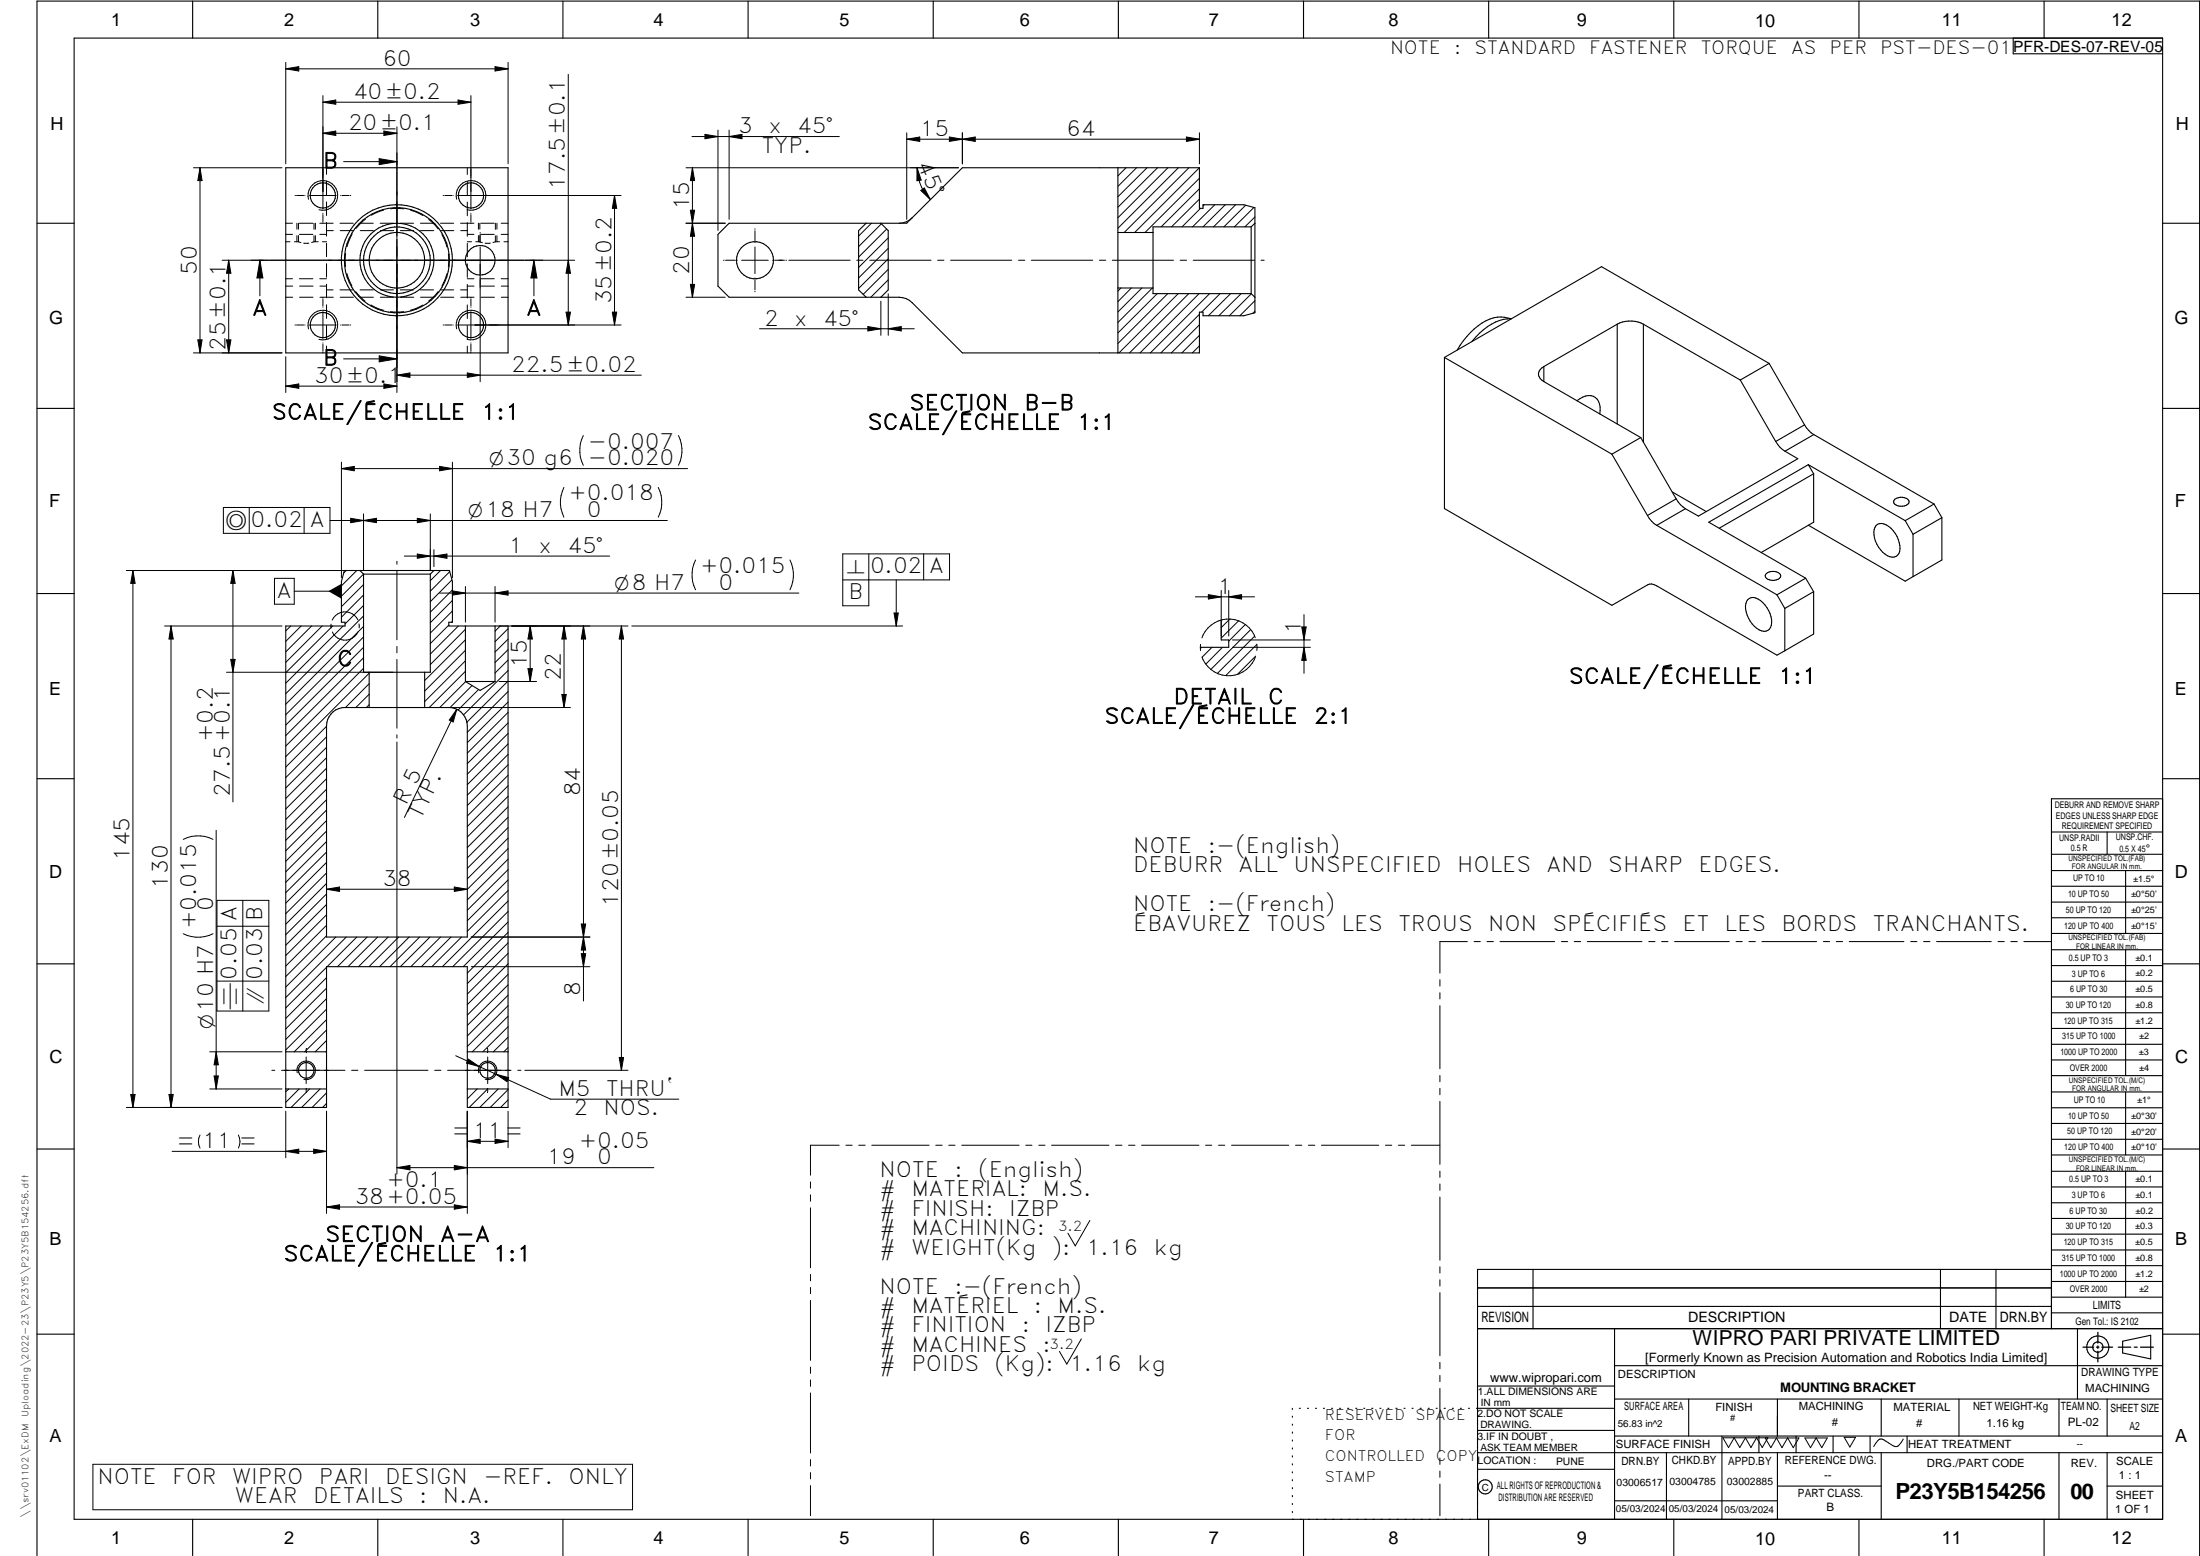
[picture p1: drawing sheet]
<svg xmlns="http://www.w3.org/2000/svg" width="594mm" height="420mm" viewBox="0 0 594 420" stroke-linecap="round" stroke-linejoin="round" font-family="sans-serif">
<g fill="none" stroke="#000" stroke-width=".3">
<path d="M20 10.3h564v400h-564zM52 .3v10M102 .3v10M152 .3v10M202 .3v10M252 .3v10M302 .3v10M352 .3v10M402 .3v10M452 .3v10M502 .3v10M543.6 10.3v4.2h40.4"/>
<path d="M552 .3v10M77.2 45.3h60v50h-60zM301.9 45.3v50M10 60.3h10M196.9 60.3h45.9a4.9 4.9 0 0 0 3.5-1.5l13.6-13.5h64v11h1v-1h11l3 .8v28.4l-3 .8h-11v-1h-1v11h-64l-13.6-13.6a4.9 4.9 0 0 0-3.5-1.4h-45.9l-3-3v-14zM233.9 60.3l-2 2v16l2 2M237.9 60.3l2 2v16l-2 2M301.9 62.8h9.5M301.9 77.8h9.5M337.9 61.3h-26.5v18h26.5M337.9 61.3v18M337.9 79.3l1 1"/>
<path d="M338.9 60.3l-1 1M584 60.3h10M390.1 96.5l42.4-24.5 45.2 26.1M390.1 96.5l45.2 26.1M390.1 96.5v40.8l45.2 26.1 9.6-5.5a2.3 2.3 0 0 1 2.5 .3l32.4 18.7 2.2-1.2M408 86.1a11.8 11.8 0 0 0-8.5 3.9l-2 2.2M408.1 86.1a9.6 9.6 0 0 0-10 2.7l-2.9 3.2-1.7 2.5M416.9 99a2.15 2.15 0 0 0-1.5 2 2.15 2.15 0 0 0 1.5 2M416.9 99v4M436.7 87.5l-19.8 11.5M436.7 87.5v27M443.8 87.5l26.1 15.1"/>
<path d="M443.8 87.5a7.7 7.7 0 0 0-7.1 0M443.8 87.5v31.9M477.7 98.1l-7.8 4.5M477.7 98.1l9.6 16.6M10 110.3h10M416.9 103l26.2 15.2M425.8 108.2a4.2 4.2 0 0 1 5-.8 4.5 4.5 0 0 1 1.2 4.4M443.1 118.2l-7.8 4.4M443.1 118.2l9.5 16.5M469.9 102.6l9.6 16.6M479.5 119.2a6.6 6.6 0 0 0 2.5 2.6M487.3 114.7l-7.8 4.5"/>
<path d="M487.3 114.7a7.5 7.5 0 0 0 2.5 2.6M489.8 117.3l32.5 18.8M489.8 117.3l-7.8 4.5M584 110.3h10M435.3 122.6l9.6 16.6M444.9 139.2a7.2 7.2 0 0 0 2.5 2.7M451.6 132.8l9.1 5.3M452.6 134.7a7.2 7.2 0 0 0 2.5 2.7M452.6 134.7l-7.7 4.5M455.1 137.4l-7.7 4.5M482 121.8l3.5 2.1-26.9 15.5-3.5-2M488.3 125.5l26.2 15.1"/>
<path d="M488.3 125.5l-26.9 15.5 26.2 15.1M488.3 125.5l1.4 2.4M489.7 127.9v13.1l-14.1 8.2M489.7 127.9l-25.4 14.7M513.7 134.3h-.6a1.81 1.81 0 0 0-1.8 1.2 2.21 2.21 0 0 0 3 1.1 1.24 1.24 0 0 0 1.1-1.4 2.08 2.08 0 0 0-1.7-.9M522.3 136.1l2.1 3.7M522.3 136.1l-7.8 4.5M524.4 139.8v11.4l-7.8 4.5M524.4 139.8l-7.8 4.5M97.2 154.1l1 .9M98.2 155h18M98.2 155v26.5h18v-26.5"/>
<path d="M117.2 154.1l-1 .9M447.4 141.9l32.4 18.7M477 154.9a2.86 2.86 0 0 1 3.8 .3 1.41 1.41 0 0 1-1.7 1.5h-.6a1.81 1.81 0 0 1-1.8-1.2zM487.6 156.1l-7.8 4.5M487.6 156.1l2.1 3.7M488.3 141.8l26.2 15.1 2.1-1.2M489.7 159.8v11.4l-7.7 4.5M489.7 159.8l-7.7 4.5M506.6 141.9a2.53 2.53 0 0 1 3.4 .3 7.1 7.1 0 0 1 2.8 7.2 2.29 2.29 0 0 1-3.7 .2 6.8 6.8 0 0 1-2.8-7.2zM514.5 140.6l2.1 3.7M516.6 144.3v11.4M10 160.3h10"/>
<path d="M77.2 169h16v-1h-1v-11l.8-2.9h28.4l.8 2.9v11h-1v1h16v130h-11v-38h-38v38h-11zM125.7 169v15M133.7 169v15M329.8 167.4v5.4h2v2h-7.7M472 161.9a2.41 2.41 0 0 1 3.4 .2 6.9 6.9 0 0 1 2.7 7.3 2.03 2.03 0 0 1-3 .7 7.5 7.5 0 0 1-3.6-7.1zM479.8 160.6l2.2 3.7M482 164.3v11.4M584 160.3h10M90 192.2a5.2 5.2 0 0 1 3.2-1.1h28a4.9 4.9 0 0 1 5 4.9v57h-38v-57a5 5 0 0 1 1.8-3.8zM99.7 181.5v9.6M114.7 181.5v9.6M125.7 184h8"/>
<path d="M133.7 184l-4 2.4-4-2.4M10 210.3h10M584 215.7h-30v143.1M584 210.3h10M554 224.7h30M554 230.7h30M554 235.1h30M554 239.3h30M569 224.7v6M574 235.1v17M554 243.6h30M554 247.8h30"/>
<path d="M554 252.1h30M554 256.5h30M574 256.5v33.9M10 260.3h10M554 260.7h30M554 265h30M554 269.2h30M554 273.5h30M554 277.7h30M584 260.3h10M77.2 294h11M77.2 284h11"/>
<path d="M126.2 294h11M126.2 284h11M554 282h30M554 286.2h30M554 290.4h30M554 294.9h30M554 299.1h30M574 294.9v17M10 310.3h10M554 303.4h30M554 307.6h30M554 311.9h30"/>
<path d="M554 316.3h30M574 316.3v34M584 310.3h10M554 320.5h30M554 324.8h30M554 329h30M554 333.2h30M554 337.5h30M399 358.8h185M399 352.8h155M399 347.8h155M414 342.8v16"/>
<path d="M436 358.8v51.5M524 342.8v16M539 342.8v16M554 341.8h30M554 346h30M554 350.3h30M554 354.5h30M554 342.8h-155v67.5M561 358.8v19M10 360.3h10M399 374.3h37M436 368.8h148"/>
<path d="M436 377.8h148M456 377.8v10M480 377.8v10M508 377.8v10M529 377.8v10M556 377.8v10M569 377.8v10M573.2 362.2l7.6-1.6v6.3l-7.6-1.6zM584 360.3h10M349 380.3v.3M349 382.4v.3M349 384.6v.3"/>
<path d="M349 386.7v.3M349 388.8v.3M349 391v.3M349 393.1v.3M349 395.3v.3M349 397.4v.3M349 399.5v.3M350.9 380.3h.2M353.1 380.3h.2M355.2 380.3h.3M357.4 380.3h.3M359.6 380.3h.3"/>
<path d="M361.7 380.3h.3M363.9 380.3h.3M366.1 380.3h.3M368.3 380.3h.2M370.4 380.3h.3M372.6 380.3h.3M374.8 380.3h.3M376.9 380.3h.4M379.1 380.3h.3M381.3 380.3h.3M383.4 380.3h.4M385.6 380.3h.3"/>
<path d="M387.8 380.3h.3M390 380.3h.3M392.2 380.3h.3M394.3 380.3h.3M396.5 380.3h.3M398.7 380.3h37.3M399 386.2h37M399 396.7h37M436 387.8h148M450 392.3v18M465 387.8v22.5M475 387.8v4.5"/>
<path d="M480 392.3v18M485 387.8v4.5M495 387.8v4.5M505 387.8v4.5M508 392.3v18M515 387.8v4.5M556 392.3v18M569 392.3v18M584 392.3h-185M52 410.3v9.7M102 410.3v9.7M152 410.3v9.7"/>
<path d="M202 410.3v9.7M252 410.3v9.7M302 410.3v9.7M349 401.7v.3M349 403.8v.4M349 406v.3M349 408.1v.3M352 410.3v9.7M402 410.3v9.7M436 405.3h44M452 410.3v9.7M480 401.3h28"/>
<path d="M502 410.3v9.7M552 410.3v9.7M569 401.3h15M10 420v-419.7h584v419.7"/>
<circle cx="87.2" cy="52.8" r="3.4"/>
<circle cx="127.2" cy="52.8" r="3.4"/>
<circle cx="107.2" cy="70.3" r="10"/>
<circle cx="107.2" cy="70.3" r="15"/>
<circle cx="107.2" cy="70.3" r="7.5"/>
<circle cx="107.2" cy="70.3" r="9"/>
<circle cx="107.2" cy="70.3" r="14.2"/>
<circle cx="129.7" cy="70.3" r="4"/>
<circle cx="203.9" cy="70.3" r="5"/>
<circle cx="87.2" cy="87.8" r="3.4"/>
<circle cx="127.2" cy="87.8" r="3.4"/>
<circle cx="82.7" cy="289" r="2.11"/>
<circle cx="131.7" cy="289" r="2.1"/>
<circle cx="566.5" cy="363.8" r="2.99"/>
<circle cx="566.5" cy="363.7" r="1.41"/>
<circle cx="401.1" cy="401.5" r="1.9"/>
</g>
<path d="M566.5 359.7v3M562.5 363.8h2.9M566.1 363.8h.7M566.5 363.4v.7M566.5 364.9v2.8M567.6 363.8h2.9M572 363.8h3.4M576.3 363.8h.8M578 363.8h3.5" fill="none" stroke="#000" stroke-width=".34"/>
<g fill="none" stroke="#000" stroke-width=".27">
<path d="M77.2 18.6l3.5-.6v1.2zM77.2 18.6h60M77.2 16.8v27.4M133.7 18l3.5 .6-3.5 .6zM137.2 16.8v27.4M87.2 27.6l3.5-.6v1.2zM87.2 36l3.5-.6v1.2zM87.2 27.6h40M87.2 25.8v30.6M87.2 36h20M103.7 35.4l3.5 .6-3.5 .6zM107.2 34.2v71.8"/>
<path d="M123.7 27l3.5 .6-3.5 .6zM127.2 25.8v30.6M153.5 20.1v67.7M186.9 36.9h39.7M190.4 36.3l3.5 .6-3.5 .6zM193.9 35.1v27.1M196.9 36.9l3.5-.6v1.2zM196.9 35.1v24.1M244.8 37.6l3.6-.6v1.2zM244.8 37.6h79.1M244.8 35.9v23.3M256.4 37l6.9 1.2v-1.2l-6.9 1.2z"/>
<path d="M259.9 35.9v8.3M320.4 37l3.5 .6-3.5 .6zM323.9 35.9v8.3M52.2 45.3h24M54 45.3v50M54 45.3l.6 3.5h-1.2zM79.7 52.8h.1M80.1 52.8h1.9M82.3 52.8h.1M83.3 53.8a4 4 0 0 1 3.5-5 4 4 0 0 1 4.4 4.3 4 4 0 0 1-5.1 3.5M83.6 52.8h7.2M87.2 57.6v.1"/>
<path d="M87.2 58v1.9M88.2 45.3v1.8M88.2 49v3.6M88.2 54.5v3.7M92 52.8h.1M92.4 52.8h1.9M92.8 43.6h14.4M94.6 52.8h.1M98.7 59.1l-2.6 2.6M102.4 42.8l4.8 .8-4.8 .8zM103.6 56.8l-2 .6-1.4 .7M109 56.4h-3.6"/>
<path d="M110.9 56.8l1.2 .4 2.1 1M115.8 59.2l1.4 1.3 1.1 1.3M119.7 52.8h.1M120.1 52.8h1.9M122.3 52.8h.1M123.3 53.8a4 4 0 0 1 3.5-5 4 4 0 0 1 4.4 4.3 4 4 0 0 1-5.1 3.5M123.6 52.8h44.1M126.2 45.3v1.8M126.2 49v3.7M126.2 54.6v3.7M127.2 57.6v.1M127.2 58v1.9"/>
<path d="M165.9 52.8l.6 3.5h-1.2zM165.9 52.8v35M185.2 45.3h73.6M186.4 56.8h1.2l-.6 3.5zM187 45.3v35M187 45.3l.6 3.5h-1.2zM245.3 59.8l-.5 .5h-.6M245.5 59.6l-.1 .1M245.8 59.4l-.1 .1M246.3 58.8l-.4 .4M247.6 45.3a12.4 12.4 0 0 0 3.6 8.6M247.6 45.3l1.1 3.3-1.1 .2z"/>
<path d="M248.7 51.4l.9-.6 1.6 3.1zM304.1 45.3l-2.2 2.2M306.9 45.3l-5 5M309.7 45.3l-7.8 7.8M312.6 45.3l-10.7 10.7M315.4 45.3l-13.5 13.5M318.2 45.3l-16.3 16.3M321 45.3l-17.4 17.5M323.9 45.3l-17.5 17.5M323.9 48.1l-14.7 14.7M323.9 51l-10.3 10.3M323.9 53.8l-7.5 7.5"/>
<path d="M324.2 56.3l-5 5M325.2 55.3l-.3 .3M328 55.3l-6 6M330.9 55.3l-6 6M333.7 55.3l-6 6M336.4 55.4l-5.9 5.9M338.6 56l-5.3 5.3M338.9 58.6l-2.7 2.7M60 70.3h95.2M61.8 70.3l.6 3.5h-1.2zM61.8 70.3v25M70.2 70.3l.8 4.8h-1.6z"/>
<path d="M70.2 70.3v9.6M77.2 75.3h1.8M77.2 65.3h1.1M77.2 60.3h1.8M77.2 77.3h1.8M77.2 63.3h1.8M79.5 65.3h1.1M80.2 60.3v1.6M80.2 63.6v1.7M80.6 60.3v1.6M80.6 63.6v1.7M80.6 65.3l.7 .2"/>
<path d="M80.8 75.3h3.7M80.8 60.3h3.7M80.8 63.3h3.7M80.9 77.3h3.6M82 65.7h1.4M84.8 65.3h1.1M84.8 65.3l-.6 .2M84.8 60.3v1.6M84.8 63.7v1.6M85.2 60.3v1.6M85.2 63.6v1.7M86.4 75.3h1.8"/>
<path d="M86.4 60.3h3.6M86.4 63.3h1.8M86.4 77.3h1.8M87.1 65.3h1.1M87.2 60.2v.1M88.2 60.1v3.7M88.2 65.7v3.6M88.2 71.2v3.6M88.2 76.8v3.6M88.2 62.3h1.8M88.2 78.3h1.8M91.8 78.3h3.6"/>
<path d="M91.8 60.3h3.6M91.9 62.3h3.5M93.3 68.4v3.6M93.7 73.9l1.3 3.3M95.1 63.2l-1.4 3.4M96 78.7l2.6 2.6M97.2 78.3h3.6M97.2 60.3h3.6M97.3 62.3h3.5M102.7 78.3h3.5M102.7 60.3h3.5M102.7 62.3h3.6"/>
<path d="M108.1 78.3h3.6M108.1 60.3h3.6M108.1 62.3h3.6M113.5 78.3h3.6M113.5 60.3h3.6M113.6 62.3h3.5M118.3 78.8l-1.1 1.3-1.5 1.2M118.9 78.3h3.6M118.9 60.3h3.6M119 62.3h3.5M119.3 63.4l1.4 3.3M120.7 73.9l-1.4 3.3"/>
<path d="M121.1 68.5v3.6M124.4 78.3h1.8M124.4 60.3h3.6M124.4 62.3h1.8M126.2 75.3h1.8M126.2 65.3h1.1M126.2 60.1v3.7M126.2 65.7v3.6M126.2 71.2v3.7M126.2 76.8v3.7M126.2 63.3h1.8M126.2 77.3h1.8"/>
<path d="M127.2 60.2v.1M128.5 65.3h1.1M129.2 60.3v1.6M129.2 63.6v1.7M129.6 60.3v1.6M129.6 63.6v1.7M129.6 65.3l.7 .2M129.7 62.8v.1M129.7 63.2v1.9M129.7 65.4v.1M129.7 66.7v36.4M129.8 75.3h3.7"/>
<path d="M129.8 60.3h3.7M129.8 63.3h3.7M129.9 77.3h3.6M131 65.7h1.4M133.8 65.3h1.1M133.8 65.3l-.7 .2M133.8 60.3v1.6M133.8 63.7v1.6M134.2 60.3v1.6M134.2 63.6v1.7M135.3 75.3h1.9M135.3 60.3h1.9"/>
<path d="M135.3 63.3h1.9M135.4 77.3h1.8M136.1 65.3h1.1M144.2 70.3l.8 4.8h-1.6zM144.2 70.3v9.6M153.5 70.3l.5 3.5h-1.1zM185.2 60.3h10.6M186.4 76.8h1.2l-.6 3.5zM187 60.3l.6 3.5h-1.2zM195.4 70.3h.1M195.9 70.3h2.7M199 70.3h.1"/>
<path d="M200.3 70.3h7.2M203.9 75.1v.1M203.9 75.6v2.6M203.9 78.6v.2M203.9 61.8v.1M203.9 62.3v2.7M203.9 65.4v.1M203.9 66.7v7.2M208.7 70.3h.1M209.2 70.3h2.6M212.2 70.3h.2M213 70.3h16.6"/>
<path d="M231.3 70.3h1.7M234.9 70.3h16.5M235.3 60.3l-3.4 3.5M238 60.4l-6.1 6.2M239.4 61.8l-7.5 7.6M239.9 72.7l-6.8 6.8M239.9 75.6l-4.7 4.7M239.9 79.3v11.3M239.9 64.2l-8 8M239.9 67.1l-8 8M239.9 69.9l-8 8M242.8 60.3h.6"/>
<path d="M243.6 60.3h.1M243.9 60.3h.1M253.2 70.3h1.7M256.7 70.3h16.5M275 70.3h1.7M278.5 70.3h16.6M296.9 70.3h1.7M300.3 70.3h16.6M302.7 77.8l-.8 .8M305.5 77.8l-3.6 3.6M308.3 77.8l-6.4 6.4M311.2 77.8l-9.3 9.3"/>
<path d="M312.5 79.3l-10.6 10.6M315.3 79.3l-13.4 13.5M318.2 79.3l-16 16M318.7 70.3h1.7M321 79.3l-16 16M322.2 70.3h16.5M323.8 79.3l-16 16M326.6 79.3l-16 16M329.5 79.3l-5 5M332.3 79.3l-6 6M335.1 79.3l-6 6M337.9 79.3l-5.9 6"/>
<path d="M340.5 70.3h.9M52.2 95.3h24M53.4 91.8h1.2l-.6 3.5zM61.2 91.8h1.2l-.6 3.5zM77.2 80.3h1.8M77.2 96.3v9.7M79.7 87.8h.1M80.1 87.8h1.9M80.9 80.3h3.6M82.3 87.8h.1M83.3 88.8a4 4 0 0 1 3.5-5 4 4 0 0 1 4.4 4.3 4 4 0 0 1-5.1 3.6M83.6 87.8h7.2"/>
<path d="M86.4 80.3h3.6M87.2 80.3v.1M87.2 80.7v1.9M87.2 82.9v.1M87.2 92.6v.1M87.2 93v1.9M87.2 95.2v.1M87.2 84.2v7.2M88.2 82.3v3.7M88.2 87.9v3.6M88.2 93.4v1.9M91.9 80.3h3.5"/>
<path d="M92 87.8h.1M92.4 87.8h1.9M92.8 96.9h14.4M94.6 87.8h.1M97.3 80.3h3.5M100.2 82.4l1.4 .7 2 .7M100.2 82.4h.1M102.4 96.1l4.8 .8-4.8 .8zM102.7 80.3h3.6M108.1 80.3h3.6M109 84.2h-3.6M113.6 80.3h3.5"/>
<path d="M114.2 82.4l-2.1 1-1.3 .4M119 80.3h3.5M119.7 87.8h.1M120.1 87.8h1.9M122.3 87.8h.1M123.3 88.8a4 4 0 0 1 3.5-5 4 4 0 0 1 4.4 4.3 4 4 0 0 1-5.1 3.6M123.6 87.8h44.1M124.4 80.3h3.6M126.2 82.3v3.7M126.2 87.9v3.7M126.2 93.5v1.8M127.2 80.3v.1"/>
<path d="M127.2 80.7v1.9M127.2 82.9v.1M127.2 84.2v7.2M127.2 92.6v.1M127.2 93v1.9M127.2 95.2v.1M129.9 80.3h3.6M135.4 80.3h1.8M152.9 84.3h1.1l-.5 3.5zM165.3 84.3h1.2l-.6 3.5zM185.2 80.3h10.6M205.1 88.8h41.8"/>
<path d="M234.4 88.2l3.5 .6-3.5 .6zM237.9 81.3v9.3M239.9 88.8l3.5-.6v1.2zM323.9 93.4l-1.9 1.9M323.9 84.9l-10.4 10.4M323.9 87.7l-7.6 7.6M323.9 90.6l-4.8 4.7M338.9 81.2l-4.1 4.1M338.9 84l-.6 .6M77.2 104.3l3.5-.6v1.2zM77.2 104.3h30M103.7 103.7l3.5 .6-3.5 .6z"/>
<path d="M107.2 101.3l3.5-.6v1.2zM107.2 101.3h66M126.2 100.7l3.5 .6-3.5 .6zM157.5 117.6a9 9 0 0 0 0 8M183.2 117.6a9 9 0 0 1 0 8M60.3 137h28.8v7h-28.8zM67.3 137v7M82.1 137v7M92.2 126.5l3.5-.6v1.2zM92.2 124.8v31.2M92.2 126.5h93.5M94.7 140v1.1l7-1.1v1.1z"/>
<path d="M98.2 138.8v15.2M112.7 140l3.5 .5-3.5 .6zM116.2 138.8v15.2M118.7 125.9l3.5 .6-3.5 .6zM122.2 124.8v31.2M152.3 131.6a9 9 0 0 0 0 8.1M177.8 131.6a9 9 0 0 1 0 8.1M34.1 154.1h62M35.9 154.1l.6 3.4h-1.2zM35.9 154.1v144.9M62.9 154.1v62.4M62.9 154.1l.6 3.4h-1.2z"/>
<path d="M74.1 156.2h5.4v7h-5.4zM79.5 159.6h12.7M89.1 140.5h91.1M93.5 154.1l-.7 .6M96.3 154.1l-4.1 4.1M98.2 155l-6 6M98.2 157.9l-6 5.9M107.2 151.6v.8M107.2 154.2v18.6M109.2 150.2h55.4M112.7 149.6l3.5 .6-3.5 .5zM117.2 150.2l3.5-.6v1.1z"/>
<path d="M117.2 148.4v4.6M118.9 154.1l-2.7 2.7M121.4 154.3l-5.2 5.3M122 156.6l-5.8 5.9M122.2 159.3l-6 6M122.2 159.6l3.5 .5-3.5 .6zM125.7 158.4v9.6M133.7 158.4v9.6M187.8 151.2a9 9 0 0 0 0 8.1M213.3 151.2a9 9 0 0 1 0 8.1M234.6 149.6v14h-7v-14h28.8v7h-28.8M242 156.6v12.4"/>
<path d="M249.4 149.6v7M329.8 159.4v12.3M331.8 159.4v12.3M44.4 169h31.8M46.2 169v130M46.2 169l.6 3.6h-1.2zM62.3 178.1h1.2l-.6 3.4zM78.5 169l-1.3 1.3M81.3 169l-4.1 4.2M84.2 169l-7 7M87 169l-9.8 9.9M89.4 168.5v1.1"/>
<path d="M89.8 169l-12.6 12.7M92.7 169l-15.5 15.5M96.6 167.4a3.8 3.8 0 0 0-3.4-2.2 3.8 3.8 0 0 0-3.5 2.2M96.7 170.6a3.8 3.8 0 0 1-3.5 2.3 3.8 3.8 0 0 1-3.5-2.3M96.9 168.5l.1 1M98.2 160.7l-6 6M98.2 163.5l-5 5M98.2 166.3l-21 21M98.2 169.2l-21 21M98.2 172l-21 21M98.2 174.8l-21 21M98.2 177.6l-21 21"/>
<path d="M107.2 174.5v1.8M107.2 178.1v18.5M118.7 160.1h97M121.2 168.8l-5 5M122.2 162.1l-6 6M122.2 165l-6 5.9M122.2 167.8l-.3 .2M123.8 169l-7.6 7.6M125.7 172.8l-11 11M125.7 175.6l-11 11M125.7 178.4l-11 11M125.7 169.9l-9.5 9.6"/>
<path d="M133.7 160.1l3.5-.5v1.1zM134.7 169h34.9M135.1 169l-1.4 1.4M137.2 169.8l-3.5 3.5M137.2 172.6l-3.5 3.5M137.2 175.4l-3.5 3.5M137.2 178.2l-3.5 3.5M143.2 169l.6 3.6h-1.2zM143.2 169v15M152.3 169l.6 3.6h-1.2zM152.3 169v22.1M157.6 169l.6 3.6h-1.2z"/>
<path d="M157.6 169v101.3M167.8 169l.6 3.6h-1.2zM167.8 169v120M170.6 169h73.1M241.4 165.5h1.2l-.6 3.5zM322.8 161.2h16M324.2 174v1.7M324.4 174.8l-.3 .3M326.3 160.6l3.5 .6-3.5 .6zM327.3 174.8l-2.7 2.7M330.1 174.8l-4.5 4.5M331.8 161.2l3.5-.6v1.2z"/>
<path d="M332.1 167.2l-2.3 2.3M332.8 172.8h21.1M332.8 174.8h21.1M334.5 167.6l-4.7 4.7M336.3 168.6l-4.5 4.5M337.7 170l-10.7 10.8M338.8 171.8l-10 10M339 172.2a7.6 7.6 0 0 0-7.3-5 7.6 7.6 0 0 0-7.1 5.1M339 177.4a7.6 7.6 0 0 1-7.2 5.1 7.6 7.6 0 0 1-7.2-5.1M339.1 177.2l-4.9 4.9M339.4 174l-8.4 8.4M339.4 173.9v1.7"/>
<path d="M351.5 169.3h1.2l-.6 3.5zM352.1 174.8l.6 3.5h-1.2zM352.1 165.9v15.9M61.2 181.5h44.9M88.2 196.1l-11 11M88.2 199l-11 11M98.2 180.5l-21 21M99.7 181.8l-22.5 22.5M99.7 184.6l-6.4 6.5M99.7 187.5l-3.6 3.6M99.7 190.3l-.8 .8M107.2 198.4v.9"/>
<path d="M122.2 191.1h31.8M123.4 191.5l-14.2 29.2M123.4 191.5l-1 3.4-1.1-.5zM125.7 181.3l-9.8 9.8M125.7 184.1l-7 7M127.5 185.1l-6 6M129.2 186.2l-5.5 5.5M134.7 184h10.2M137.2 181.1l-12 11.9M137.2 186.7l-11 11M137.2 189.6l-11 10.9M137.2 192.4l-11 11"/>
<path d="M137.2 195.2l-11 11M137.2 198l-11 11M137.2 183.9l-11.1 11.1M142.6 180.6h1.2l-.6 3.4zM151.7 187.5h1.2l-.6 3.6zM88.2 213.1l-11 11M88.2 215.9l-11 11M88.2 207.4l-11 11M88.2 210.3l-11 11M88.2 218.7l-11 11M88.2 201.8l-11 11M88.2 204.6l-11 11"/>
<path d="M107.2 200.4v116.6M137.2 200.9l-11 11M137.2 203.7l-11 11M137.2 206.5l-11 11M137.2 209.3l-11 11M137.2 212.2l-11 11M137.2 215l-11 11M137.2 217.8l-11 11.1M57.5 226.7a9 9 0 0 0-8 0M58.4 224.2v69.8M88.2 221.6l-11 11M88.2 224.4l-11 11"/>
<path d="M88.2 227.2l-11 11.1M88.2 230.1l-11 10.9M88.2 232.9l-11 11M88.2 238.5l-11 11.1M88.2 235.7l-11 11M122.7 239.5l3.5 .6-3.5 .6zM137.2 220.7l-11 10.9M137.2 223.5l-11 11M137.2 226.3l-11 11M137.2 229.2l-11 11M137.2 232l-11 11M137.2 234.8l-11 11"/>
<path d="M137.2 237.6l-11 11M49.5 252.1a9 9 0 0 0 8 0M58.6 243.1h14v29.9h-14zM58.6 250.1h14M65.6 243.1v29.9M88.2 240.1h38M88.2 240.1l3.5-.6v1.2zM88.2 241.4l-11 11M88.2 244.2l-11 11M88.2 247l-11 11M88.2 249.9l-11 11M88.2 252.7l-11 11"/>
<path d="M90.7 253l-13.5 13.5M93.5 253l-16.3 16.4M96.3 253l-8 8M99.1 253l-8 8M102 253l-8 8M104.8 253l-8 8M107.6 253l-8 8M110.5 253l-8 8M113.3 253l-8 8M116.1 253l-8 8M118.9 253l-8 8M121.8 253l-8 8"/>
<path d="M124.6 253l-8 8M137.2 240.5l-11 11M137.2 243.3l-17.7 17.7M137.2 246.1l-14.9 14.9M137.2 251.8l-11 11M137.2 254.6l-11 11M137.2 257.4l-11 11M137.2 249l-12.1 12M157 249.5l1.2 7h-1.2l1.2-7zM157 257.5h1.2l-.6 3.5zM159.3 253h-32.1M396.2 254.3h-7.4v8.5"/>
<path d="M398.1 254.3h1.6M401.5 254.3h1.8M405 254.3h14.8M421.6 254.3h1.7M425.1 254.3h1.7M428.6 254.3h14.8M445.2 254.3h1.7M448.7 254.3h1.7M452.2 254.3h14.8M468.8 254.3h1.7M472.3 254.3h1.7M475.8 254.3h14.8"/>
<path d="M492.4 254.3h1.7M495.8 254.3h1.8M499.4 254.3h14.7M516 254.3h1.6M519.4 254.3h1.8M522.9 254.3h14.8M539.5 254.3h1.7M543 254.3h1.7M546.5 254.3h7.4M58.6 264.9h14M88.2 261.2l-11 11M88.2 264l-11 11"/>
<path d="M88.2 266.8l-11 11M88.2 269.7l-11 11M88.2 272.5l-11 11M88.2 278.1l-5.9 5.9M88.2 275.3l-8.7 8.7M127.2 261h32.1M137.2 274.4l-9.7 9.6M137.2 260.3l-11 11M137.2 263.1l-11 11M137.2 265.9l-11 11M137.2 268.7l-11 11M137.2 271.6l-11 11"/>
<path d="M137.2 277.2l-6.8 6.8M388.8 264.5v1.8M388.8 268.1v1.6M388.8 271.6v17M34.1 299h42.1M35.3 295.5h1.2l-.6 3.5zM45.6 295.5h1.2l-.6 3.5zM56.6 294h19.6M56.6 284h19.6M57.8 290.5h1.2l-.6 3.5zM58.4 284l.6 3.5h-1.2zM73.4 289h.8"/>
<path d="M76 289h17.2M78 294l-.8 .8M80.3 289.7a2.49 2.49 0 0 1 2.1-3.2 2.49 2.49 0 0 1 2.7 2.7 2.49 2.49 0 0 1-3.1 2.2M80.8 294l-3.6 3.6M82.7 283.3v.8M82.7 285.4v7.2M82.7 294v.8M83.6 294l-5 5M86.4 294l-5 5M88.2 297.9l-1.1 1.1M88.2 295.1l-3.9 3.9M88.2 283.8l-.2 .2"/>
<path d="M88.2 281l-3.1 3M94.9 289h1.7M98.5 289h17.1M117.4 289h1.7M120.9 289h17.1M123.1 285.1l10.8 5M126.5 286l2.9 2-3.4-.9zM128.9 294l-2.7 2.7M129.3 289.7a2.48 2.48 0 0 1 2.2-3.1 2.48 2.48 0 0 1 2.6 2.7 2.48 2.48 0 0 1-3.1 2.1M131.7 285.4v7.2M131.7 283.3v.8M131.7 294v.8"/>
<path d="M131.7 294l-5 5M133.9 290.1l3.5 .9-.5 1.1zM133.9 290.1l14.8 6.7h34.6M134.5 294l-5 5M137.2 280.1l-4 3.9M137.2 282.9l-1.1 1.1M137.2 294.2l-4.8 4.8M137.2 297l-2 2M139.8 289h.9M141.7 289h27.9M167.2 285.5h1.2l-.6 3.5zM388.8 290.4v1.7"/>
<path d="M388.8 293.9v1.7M388.8 297.4v17M46.5 310.9h41.7M54 306.5a3.9 3.9 0 0 0 0 3.5M64.4 306.5a3.9 3.9 0 0 1 0 3.5M77.2 300.1v12.5M77.2 310.9l3.5-.6v1.1zM84.7 310.3l3.5 .6-3.5 .5zM88.2 300.1v27.6M107.2 315.3l3.5-.6v1.2zM107.2 315.3h69.4M122.7 314.7l3.5 .6-3.5 .6z"/>
<path d="M126.2 300.1v27.6M126.2 308.2l3.5-.6v1.1zM126.2 308.2h11M133.7 307.6l3.5 .6-3.5 .5zM137.2 300.1v9.8M218.9 319.2v1.6M226.6 309.2h-7.7v8.1M228.4 309.2h1.7M231.9 309.2h1.7M235.4 309.2h15.5M252.7 309.2h1.7M256.2 309.2h1.7"/>
<path d="M259.7 309.2h15.5M277 309.2h1.7M280.5 309.2h1.7M284 309.2h15.5M301.2 309.2h1.8M304.8 309.2h1.7M308.3 309.2h15.5M325.5 309.2h1.7M329.1 309.2h1.6M332.6 309.2h15.4M349.8 309.2h1.7M353.3 309.2h1.7"/>
<path d="M356.8 309.2h15.5M374.1 309.2h1.7M377.6 309.2h1.7M381.1 309.2h7.7M388.8 316.2v1.7M388.8 319.7v1.7M88.2 325.9h38M88.2 325.9l3.5-.6v1.2zM122.7 325.3l3.5 .6-3.5 .6zM218.9 322.6v1.8M218.9 326.1v16.2M294.3 329.6l-3.9 6.8-2-3.4"/>
<path d="M388.8 323.2v17.1M218.9 344.1v1.8M218.9 347.6v1.7M218.9 351.2v16.1M388.8 342.1v1.6M388.8 345.6v1.7M388.8 349v17.1M218.9 369.1v1.7M218.9 372.6v1.8M218.9 376.1v16.2M292 361.5l-3.9 6.8-2-3.4M388.8 367.9v1.7"/>
<path d="M388.8 371.4v1.7M388.8 374.9v17M25.1 395.4h145.7v12.3h-145.7zM218.9 394.1v1.8M218.9 397.6v1.7M388.8 393.7v1.7M388.8 397.2v1.7M465.2 388.2h12.2l-1.5 2.7-1.6-2.7-1.5 2.7-1.5-2.7-1.5 2.7-1.5-2.7-1.5 2.7zM476.7 388.3h9.1l-1.6 2.6-1.5-2.6-1.5 2.6-1.5-2.6-1.5 2.6zM487.4 388.3h6l-1.5 2.6-1.5-2.6-1.5 2.6zM498 388.1h3.1l-1.6 2.6zM514 388.6l-1.1 1.5a1.2 1.2 0 0 1-1.8 .3l-1.8-1.2a1.55 1.55 0 0 0-1.6-.6 1.55 1.55 0 0 0-1.2 1.1l-.5 .9"/>
<path d="M218.9 401.2v8.1M388.8 400.7v8.6"/>
</g>
<g fill="#000">
<path d="M77.2 18.6l3.5-.6v1.2zM133.7 18l3.5 .6-3.5 .6zM87.2 36l3.5-.6v1.2zM87.2 27.6l3.5-.6v1.2zM103.7 35.4l3.5 .6-3.5 .6zM123.7 27l3.5 .6-3.5 .6zM190.4 36.3l3.5 .6-3.5 .6zM196.9 36.9l3.5-.6v1.2zM244.8 37.6l3.6-.6v1.2zM256.4 37l3.5 .6-3.5 .6zM259.9 37.6l3.4-.6v1.2zM320.4 37l3.5 .6-3.5 .6z"/>
<path d="M54 45.3l.6 3.5h-1.2zM102.4 42.8l4.8 .8-4.8 .8zM165.9 52.8l.6 3.5h-1.2zM187 45.3l.6 3.5h-1.2zM186.4 56.8h1.2l-.6 3.5zM247.6 45.3l1.1 3.3-1.1 .2zM248.7 51.4l.9-.6 1.6 3.1zM61.8 70.3l.6 3.5h-1.2zM70.2 70.3l.8 4.8h-1.6zM144.2 70.3l.8 4.8h-1.6zM153.5 70.3l.5 3.5h-1.1zM186.4 76.8h1.2l-.6 3.5z"/>
<path d="M187 60.3l.6 3.5h-1.2zM53.4 91.8h1.2l-.6 3.5zM61.2 91.8h1.2l-.6 3.5zM102.4 96.1l4.8 .8-4.8 .8zM152.9 84.3h1.1l-.5 3.5zM165.3 84.3h1.2l-.6 3.5zM234.4 88.2l3.5 .6-3.5 .6zM239.9 88.8l3.5-.6v1.2zM77.2 104.3l3.5-.6v1.2zM103.7 103.7l3.5 .6-3.5 .6zM107.2 101.3l3.5-.6v1.2zM126.2 100.7l3.5 .6-3.5 .6z"/>
<path d="M92.2 126.5l3.5-.6v1.2zM98.2 140.5l3.5-.5v1.1zM112.7 140l3.5 .5-3.5 .6zM118.7 125.9l3.5 .6-3.5 .6zM35.9 154.1l.6 3.4h-1.2zM62.9 154.1l.6 3.4h-1.2zM94.7 140l3.5 .5-3.5 .6zM112.7 149.6l3.5 .6-3.5 .5zM117.2 150.2l3.5-.6v1.1zM122.2 159.6l3.5 .5-3.5 .6zM133.7 160.1l3.5-.5v1.1zM46.2 169l.6 3.6h-1.2z"/>
<path d="M62.3 178.1h1.2l-.6 3.4zM88.7 159.6l3.5-2v4.1zM143.2 169l.6 3.6h-1.2zM152.3 169l.6 3.6h-1.2zM157.6 169l.6 3.6h-1.2zM167.8 169l.6 3.6h-1.2zM241.4 165.5h1.2l-.6 3.5zM326.3 160.6l3.5 .6-3.5 .6zM331.8 161.2l3.5-.6v1.2zM351.5 169.3h1.2l-.6 3.5zM352.1 174.8l.6 3.5h-1.2zM123.4 191.5l-1 3.4-1.1-.5z"/>
<path d="M142.6 180.6h1.2l-.6 3.4zM151.7 187.5h1.2l-.6 3.6zM88.2 240.1l3.5-.6v1.2zM122.7 239.5l3.5 .6-3.5 .6zM157 249.5h1.2l-.6 3.5zM157 257.5h1.2l-.6 3.5zM157.6 253l.6 3.5h-1.2zM35.3 295.5h1.2l-.6 3.5zM45.6 295.5h1.2l-.6 3.5zM57.8 290.5h1.2l-.6 3.5zM58.4 284l.6 3.5h-1.2zM126.5 286l2.9 2-3.4-.9z"/>
<path d="M133.9 290.1l3.5 .9-.5 1.1zM167.2 285.5h1.2l-.6 3.5zM77.2 310.9l3.5-.6v1.1zM84.7 310.3l3.5 .6-3.5 .5zM107.2 315.3l3.5-.6v1.2zM122.7 314.7l3.5 .6-3.5 .6zM126.2 308.2l3.5-.6v1.1zM133.7 307.6l3.5 .6-3.5 .5zM88.2 325.9l3.5-.6v1.2zM122.7 325.3l3.5 .6-3.5 .6z"/>
</g>
<text font-size="6" x="511.8" y="404.8">P23Y5B154256</text>
<text font-size="5.9" x="559.1" y="404.7">00</text>
<g font-size="5.7">
<text x="103.2" y="17.7">60</text>
<text x="95.3" y="26.7">40±0.2</text>
<text x="94" y="35.1">20±0.1</text>
<text x="199.3" y="36">3</text>
<text x="207.5" y="36">x</text>
<text x="215.3" y="36">45°</text>
<text x="205.7" y="41.2">TYP.</text>
<text x="248.4" y="36.7">15</text>
<text x="287.9" y="36.7">64</text>
<text x="87.2" y="45.4">B</text>
<text x="247.6" y="44.4" transform="rotate(68 247.6 44.4)">45°</text>
<text x="152.6" y="51.2" transform="rotate(-90 152.6 51.2)">17.5±0.1</text>
<text x="186.1" y="56.7" transform="rotate(-90 186.1 56.7)">15</text>
<text x="53.1" y="74.2" transform="rotate(-90 53.1 74.2)">50</text>
<text x="186.1" y="74.2" transform="rotate(-90 186.1 74.2)">20</text>
<text x="165.1" y="82.1" transform="rotate(-90 165.1 82.1)">35±0.2</text>
<text x="68.2" y="85.1">A</text>
<text x="142.1" y="85.1">A</text>
<text x="206.3" y="87.9">2</text>
<text x="214.5" y="87.9">x</text>
<text x="222.2" y="87.9">45°</text>
<text x="60.9" y="94.7" transform="rotate(-90 60.9 94.7)">25±0.1</text>
<text x="87.2" y="98.6">B</text>
<text x="138" y="100.5">22.5±0.02</text>
<text x="84.8" y="103.4">30±0.1</text>
<text x="73.4" y="113.2">SCALE/ÉCHELLE</text>
<text x="130" y="113.2">1:1</text>
<text x="245.6" y="110.7">SECTION</text>
<text x="276.6" y="110.7">B-B</text>
<text x="234.3" y="116">SCALE/ÉCHELLE</text>
<text x="290.8" y="116">1:1</text>
<text x="158.7" y="121.1">-0.007</text>
<text x="158.7" y="125.6">-0.020</text>
<text x="153.5" y="135.1">+0.018</text>
<text x="67.6" y="142.3">0.02 A</text>
<text x="158.5" y="139.7">0</text>
<text x="137.3" y="149.3">1</text>
<text x="145.4" y="149.3">x</text>
<text x="153.2" y="149.3">45°</text>
<text x="189.1" y="154.7">+0.015</text>
<text x="234.9" y="154.8">0.02 A</text>
<text x="74.8" y="161.4">A</text>
<text x="194" y="159.3">0</text>
<text x="229.1" y="161.8">B</text>
<text x="328.8" y="160.3">1</text>
<text x="351.2" y="171.1" transform="rotate(-90 351.2 171.1)">1</text>
<text x="91.1" y="179.9">C</text>
<text x="142.3" y="180.5" transform="rotate(-90 142.3 180.5)">15</text>
<text x="151.4" y="184" transform="rotate(-90 151.4 184)">22</text>
<text x="423.7" y="184.6">SCALE/ÉCHELLE</text>
<text x="480.2" y="184.6">1:1</text>
<text x="316.9" y="190.1">DETAIL</text>
<text x="342.4" y="190.1">C</text>
<text x="298.3" y="195.4">SCALE/ÉCHELLE</text>
<text x="354.8" y="195.4">2:1</text>
<text x="57.5" y="200.5" transform="rotate(-90 57.5 200.5)">+0.2</text>
<text x="62.1" y="215.3" transform="rotate(-90 62.1 215.3)">27.5+0.1</text>
<text x="156.7" y="215" transform="rotate(-90 156.7 215)">84</text>
<text x="109.7" y="217.7" transform="rotate(-64 109.7 217.7)">R 5</text>
<text x="113.7" y="221.5" transform="rotate(-64 113.7 221.5)">TYP.</text>
<text x="35" y="232.5" transform="rotate(-90 35 232.5)">145</text>
<text x="306" y="230.3">NOTE</text>
<text x="326.2" y="230.3">:-(English)</text>
<text x="45.3" y="239.9" transform="rotate(-90 45.3 239.9)">130</text>
<text x="103.2" y="239.2">38</text>
<text x="306" y="235.5">DEBURR</text>
<text x="334.4" y="235.5">ALL</text>
<text x="349.3" y="235.5">UNSPECIFIED</text>
<text x="393.5" y="235.5">HOLES</text>
<text x="417.6" y="235.5">AND</text>
<text x="434.3" y="235.5">SHARP</text>
<text x="458.7" y="235.5">EDGES.</text>
<text x="57.5" y="245.9" transform="rotate(-90 57.5 245.9)">0</text>
<text x="166.9" y="244.9" transform="rotate(-90 166.9 244.9)">120±0.05</text>
<text x="53" y="250.9" transform="rotate(-90 53 250.9)">+0.015</text>
<text x="306" y="246">NOTE</text>
<text x="306" y="251.3">ÉBAVUREZ</text>
<text x="326.2" y="246">:-(French)</text>
<text x="342" y="251.3">TOUS</text>
<text x="362.3" y="251.3">LES</text>
<text x="377.6" y="251.3">TROUS</text>
<text x="401.9" y="251.3">NON</text>
<text x="419.3" y="251.3">SPÉCIFIÉS</text>
<text x="454.3" y="251.3">ET</text>
<text x="465.7" y="251.3">LES</text>
<text x="481.1" y="251.3">BORDS</text>
<text x="505.7" y="251.3">TRANCHANTS.</text>
<text x="63.8" y="264.6" transform="rotate(-90 63.8 264.6)">0.05 A</text>
<text x="70.8" y="264.6" transform="rotate(-90 70.8 264.6)">0.03 B</text>
<text x="156.7" y="269.1" transform="rotate(-90 156.7 269.1)">8</text>
<text x="150.8" y="295.9">M5</text>
<text x="163.6" y="295.9">THRU`</text>
<text x="154.8" y="301.2">2</text>
<text x="163" y="301.2">NOS.</text>
<text x="47.7" y="310">= 11 =</text>
<text x="122" y="307.3">=</text>
<text x="127.7" y="307.3">11=</text>
<text x="156.3" y="309.9">+0.05</text>
<text x="147.7" y="314.4">19</text>
<text x="161.2" y="314.4">0</text>
<text x="237.5" y="317.8">NOTE</text>
<text x="257.7" y="317.8">:</text>
<text x="264.1" y="317.8">(English)</text>
<text x="104.4" y="320.5">+0.1</text>
<text x="237.5" y="323">#</text>
<text x="246.1" y="323">MATERIAL:</text>
<text x="281.5" y="323">M.S.</text>
<text x="95.8" y="325">38+0.05</text>
<text x="237.5" y="328.3">#</text>
<text x="246.1" y="328.3">FINISH:</text>
<text x="272.5" y="328.3">IZBP</text>
<text x="87.9" y="335.3">SECTION</text>
<text x="118.9" y="335.3">A-A</text>
<text x="237.5" y="333.5">#</text>
<text x="246.1" y="333.5">MACHINING:</text>
<text x="76.6" y="340.5">SCALE/ÉCHELLE</text>
<text x="133.1" y="340.5">1:1</text>
<text x="237.5" y="338.8">#</text>
<text x="246.1" y="338.8">WEIGHT(Kg</text>
<text x="284" y="338.8">):</text>
<text x="293.3" y="338.8">1.16</text>
<text x="311.6" y="338.8">kg</text>
<text x="237.5" y="349.3">NOTE</text>
<text x="257.7" y="349.3">:-(French)</text>
<text x="237.5" y="354.5">#</text>
<text x="237.5" y="359.8">#</text>
<text x="246.1" y="359.8">FINITION</text>
<text x="246.1" y="354.5">MATÉRIEL</text>
<text x="275.9" y="359.8">:</text>
<text x="279.2" y="354.5">:</text>
<text x="282.3" y="359.8">IZBP</text>
<text x="285.6" y="354.5">M.S.</text>
<text x="237.5" y="365">#</text>
<text x="246.1" y="365">MACHINES</text>
<text x="281.5" y="365">:</text>
<text x="237.5" y="370.3">#</text>
<text x="246.1" y="370.3">POIDS</text>
<text x="268.5" y="370.3">(Kg):</text>
<text x="288.8" y="370.3">1.16</text>
<text x="307.1" y="370.3">kg</text>
<text x="26.3" y="400.6">NOTE</text>
<text x="46.5" y="400.6">FOR</text>
<text x="62.7" y="400.6">WIPRO</text>
<text x="86.1" y="400.6">PARI</text>
<text x="104" y="400.6">DESIGN</text>
<text x="130.5" y="400.6">-REF.</text>
<text x="153.5" y="400.6">ONLY</text>
<text x="63.4" y="405.9">WEAR</text>
<text x="84.5" y="405.9">DETAILS</text>
<text x="113.2" y="405.9">:</text>
<text x="119.6" y="405.9">N.A.</text>
</g>
<text font-size="5.6" x="457" y="363.2">WIPRO PARI PRIVATE LIMITED</text>
<g font-size="5.4">
<text x="132.1" y="125.6">O30 g6</text>
<text x="61" y="142.3">a</text>
<text x="126.4" y="139.7">O18 H7</text>
<text x="228.7" y="154.8">n</text>
<text x="165.9" y="159.3">O8 H7</text>
<text x="63.8" y="272.7" transform="rotate(-90 63.8 272.7)">d</text>
<text x="70.8" y="271.2" transform="rotate(-90 70.8 271.2)">i</text>
<text x="57.5" y="278" transform="rotate(-90 57.5 278)">O10 H7</text>
</g>
<g font-size="4.9">
<text x="30" y="6.9">1</text>
<text x="76.7" y="6.9">2</text>
<text x="127" y="6.9">3</text>
<text x="176.5" y="6.9">4</text>
<text x="226.7" y="6.9">5</text>
<text x="275.4" y="6.9">6</text>
<text x="326.4" y="6.9">7</text>
<text x="375" y="6.9">8</text>
<text x="425.8" y="6.9">9</text>
<text x="473.9" y="7.3">10</text>
<text x="524.3" y="6.9">11</text>
<text x="570.2" y="6.9">12</text>
<text x="375.4" y="14.5">NOTE</text>
<text x="392.7" y="14.5">:</text>
<text x="398.2" y="14.5">STANDARD</text>
<text x="429.2" y="14.5">FASTENER</text>
<text x="459.2" y="14.5">TORQUE</text>
<text x="483.7" y="14.5">AS</text>
<text x="494.1" y="14.5">PER</text>
<text x="507.7" y="14.5">PST-DES-01</text>
<text x="13.6" y="35.1">H</text>
<text x="587.6" y="35.1">H</text>
<text x="13.2" y="87.5">G</text>
<text x="587.2" y="87.5">G</text>
<text x="13.2" y="137">F</text>
<text x="587.2" y="137">F</text>
<text x="13.2" y="187.6">E</text>
<text x="587.2" y="187.6">E</text>
<text x="13.2" y="237">D</text>
<text x="587.2" y="237">D</text>
<text x="13.4" y="287.1">C</text>
<text x="587.4" y="287.1">C</text>
<text x="13.4" y="336.2">B</text>
<text x="587.4" y="336.2">B</text>
<text x="13.4" y="389.3">A</text>
<text x="587.4" y="389.3">A</text>
<text x="30" y="416.9">1</text>
<text x="76.7" y="416.9">2</text>
<text x="127" y="416.9">3</text>
<text x="176.5" y="416.9">4</text>
<text x="226.7" y="416.9">5</text>
<text x="275.4" y="416.9">6</text>
<text x="326.4" y="416.9">7</text>
<text x="375" y="416.9">8</text>
<text x="425.8" y="416.9">9</text>
<text x="473.9" y="417.3">10</text>
<text x="524.3" y="416.9">11</text>
<text x="570.2" y="416.9">12</text>
</g>
<text font-size="4.2" x="543.6" y="14">PFR-DES-07-REV-05</text>
<g font-size="3.9">
<text x="400" y="357.1">REVISION</text>
<text x="455.9" y="357.1">DESCRIPTION</text>
<text x="526.4" y="357.1">DATE</text>
<text x="540" y="357.1">DRN.BY</text>
<text x="357.8" y="383.3">RESERVED</text>
<text x="382.3" y="383.3">SPACE</text>
<text x="357.8" y="388.9">FOR</text>
<text x="357.8" y="394.5">CONTROLLED</text>
<text x="387.8" y="394.5">COPY</text>
<text x="357.8" y="400">STAMP</text>
</g>
<g font-size="3.7">
<text x="285.7" y="332.4">3.2</text>
<text x="283.4" y="364.4">3.2</text>
</g>
<text font-size="3.6" x="480.7" y="375.8">MOUNTING BRACKET</text>
<g font-size="3.5">
<text x="444.3" y="367.7">[Formerly Known as Precision Automation and Robotics India Limited]</text>
<text x="402.4" y="373.3">www.wipropari.com</text>
</g>
<g font-size="3.1">
<text x="565.1" y="353.5">LIMITS</text>
<text x="562" y="371.7">DRAWING TYPE</text>
<text x="436.9" y="372.1">DESCRIPTION</text>
<text x="563.1" y="375.9">MACHINING</text>
<text x="438.6" y="380.8">SURFACE AREA</text>
<text x="463.2" y="380.9">FINISH</text>
<text x="485.7" y="380.8">MACHINING</text>
<text x="511.3" y="380.9">MATERIAL</text>
<text x="532.8" y="380.7">NET WEIGHT-Kg</text>
<text x="556.5" y="380.7">TEAM NO.</text>
<text x="569.9" y="381.2">SHEET SIZE</text>
<text x="494.6" y="385.1">#</text>
<text x="517.4" y="385.3">#</text>
<text x="536.4" y="385.3">1.16 kg</text>
<text x="558.4" y="385.1">PL-02</text>
<text x="575" y="386.1">A2</text>
<text x="436.3" y="391">SURFACE FINISH</text>
<text x="437.8" y="395.5">DRN.BY</text>
<text x="451.4" y="395.4">CHKD.BY</text>
<text x="466.6" y="395.5">APPD.BY</text>
<text x="482" y="395.4">REFERENCE DWG.</text>
<text x="515.3" y="391.1">HEAT TREATMENT</text>
<text x="571.4" y="395.6">SCALE</text>
<text x="492.6" y="399.4">--</text>
<text x="520.4" y="396.2">DRG./PART CODE</text>
<text x="559.2" y="396.1">REV.</text>
<text x="572.2" y="399.5">1 : 1</text>
<text x="485.5" y="404.3">PART CLASS.</text>
<text x="493.2" y="407.9">B</text>
<text x="571.4" y="404.7">SHEET</text>
<text x="571.2" y="408.4">1 OF 1</text>
</g>
<text font-size="3" x="579.5" y="230.1">°</text>
<g font-size="2.8">
<text x="560.4" y="357.7">Gen Tol.: IS 2102</text>
<text x="399.1" y="376.6">1.ALL DIMENSIONS ARE</text>
<text x="399" y="382.7">2.DO NOT SCALE</text>
<text x="399" y="388.7">3.IF IN DOUBT ,</text>
<text x="399" y="395.4">LOCATION :</text>
<text x="420.2" y="395.6">PUNE</text>
<text x="404.2" y="402">ALL RIGHTS OF REPRODUCTION &amp;</text>
<text x="436.5" y="401.2">03006517</text>
<text x="450.8" y="400.9">03004785</text>
<text x="466.3" y="401">03002885</text>
<text x="404.7" y="405.4">DISTRIBUTION ARE RESERVED</text>
</g>
<g font-size="2.7">
<text x="399.9" y="379.7">IN mm</text>
<text x="399.7" y="385.7">DRAWING.</text>
<text x="436.9" y="385.4">56.83 in^2</text>
<text x="399.7" y="391.8">ASK TEAM MEMBER</text>
<text x="400.1" y="402.5">C</text>
<text x="436.4" y="408.3">05/03/2024</text>
<text x="450.6" y="408.4">05/03/2024</text>
<text x="465.7" y="408.5">05/03/2024</text>
</g>
<g font-size="2.5">
<text x="554.9" y="218.3">DEBURR AND REMOVE SHARP</text>
<text x="555.2" y="221">EDGES UNLESS SHARP EDGE</text>
<text x="556.1" y="227.1">UNSP.RADII</text>
<text x="556.8" y="223.8">REQUIREMENT SPECIFIED</text>
<text x="571.4" y="226.9">UNSP.CHF.</text>
<text x="559.2" y="229.9">0.5 R</text>
<text x="572.3" y="230.1">0.5 X 45</text>
<text x="559.8" y="238">UP TO 10</text>
<text x="576.1" y="238.1">±1.5°</text>
<text x="558.5" y="242.2">10 UP TO 50</text>
<text x="575.5" y="242.3">±0°50'</text>
<text x="557.4" y="250.7">120 UP TO 400</text>
<text x="557.9" y="246.5">50 UP TO 120</text>
<text x="575.5" y="250.7">±0°15'</text>
<text x="575.5" y="246.5">±0°25'</text>
<text x="558.7" y="259.4">0.5 UP TO 3</text>
<text x="559.5" y="263.7">3 UP TO 6</text>
<text x="576.6" y="263.6">±0.2</text>
<text x="576.6" y="259.4">±0.1</text>
<text x="559" y="267.9">6 UP TO 30</text>
<text x="576.6" y="267.9">±0.5</text>
<text x="557.8" y="272.2">30 UP TO 120</text>
<text x="576.6" y="272.2">±0.8</text>
<text x="556.9" y="280.7">315 UP TO 1000</text>
<text x="557.3" y="276.4">120 UP TO 315</text>
<text x="576.6" y="276.4">±1.2</text>
<text x="577.7" y="280.7">±2</text>
<text x="556.4" y="284.9">1000 UP TO 2000</text>
<text x="577.6" y="284.9">±3</text>
<text x="558.9" y="289.2">OVER 2000</text>
<text x="577.7" y="289.3">±4</text>
<text x="560" y="297.9">UP TO 10</text>
<text x="577.1" y="297.9">±1°</text>
<text x="558.5" y="302.1">10 UP TO 50</text>
<text x="575.5" y="302.1">±0°30'</text>
<text x="557.4" y="310.6">120 UP TO 400</text>
<text x="558.2" y="306.3">50 UP TO 120</text>
<text x="575.5" y="310.6">±0°10'</text>
<text x="575.5" y="306.4">±0°20'</text>
<text x="558.8" y="319.2">0.5 UP TO 3</text>
<text x="559.4" y="323.4">3 UP TO 6</text>
<text x="576.6" y="319.2">±0.1</text>
<text x="576.6" y="323.5">±0.1</text>
<text x="558.9" y="327.7">6 UP TO 30</text>
<text x="576.7" y="327.7">±0.2</text>
<text x="557.8" y="332">30 UP TO 120</text>
<text x="576.6" y="332">±0.3</text>
<text x="556.8" y="340.5">315 UP TO 1000</text>
<text x="557.3" y="336.3">120 UP TO 315</text>
<text x="576.6" y="336.3">±0.5</text>
<text x="576.6" y="340.5">±0.8</text>
<text x="556.2" y="344.7">1000 UP TO 2000</text>
<text x="576.6" y="344.7">±1.2</text>
<text x="558.9" y="349">OVER 2000</text>
<text x="577.6" y="349">±2</text>
<text x="467.2" y="383.8">#</text>
<text x="560.8" y="390.7">--</text>
</g>
<g font-size="2.4">
<text x="7.7" y="382.7" transform="rotate(-90 7.7 382.7)">Uploading\2022-23\P23Y5\P23Y5B154256.dft</text>
<text x="7.7" y="409.8" transform="rotate(-90 7.7 409.8)">\\srv01102\ExDM</text>
</g>
<g font-size="2.1">
<text x="558.5" y="232.4">UNSPECIFIED TOL.(FAB)</text>
<text x="559.5" y="234.7">FOR ANGULAR IN mm.</text>
<text x="558.6" y="253.9">UNSPECIFIED TOL.(FAB)</text>
<text x="560.7" y="256.3">FOR LINEAR IN mm.</text>
<text x="558.7" y="292.3">UNSPECIFIED TOL.(M/C)</text>
<text x="559.6" y="294.7">FOR ANGULAR IN mm.</text>
<text x="558.7" y="313.7">UNSPECIFIED TOL.(M/C)</text>
<text x="560.6" y="316.1">FOR LINEAR IN mm.</text>
</g>
</svg>
